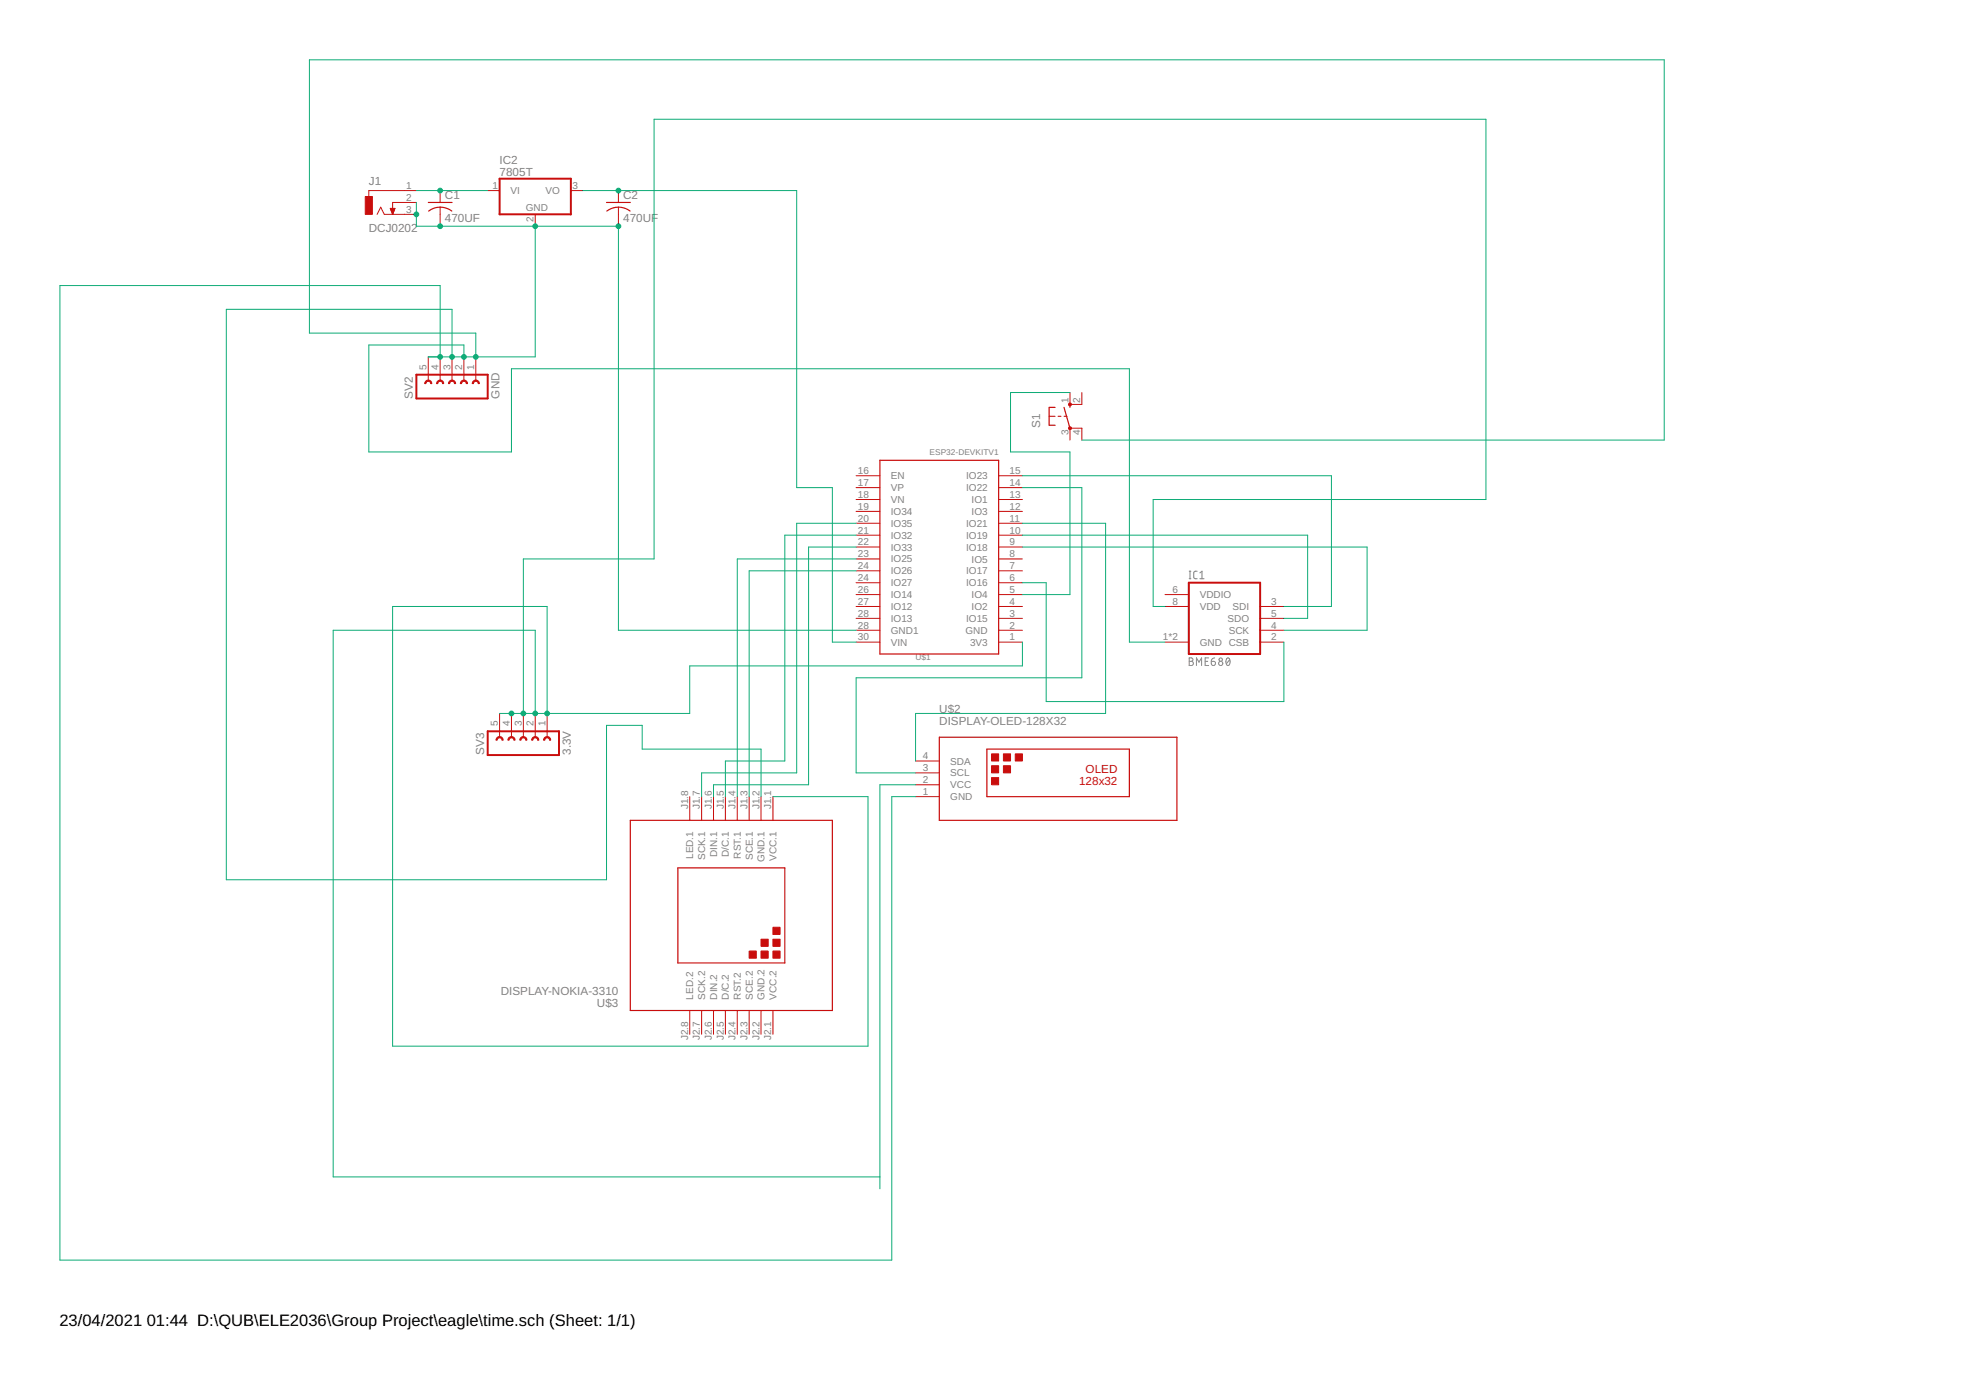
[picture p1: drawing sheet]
<svg xmlns="http://www.w3.org/2000/svg" width="420mm" height="297mm" viewBox="0 0 420 297" stroke-linecap="round" stroke-linejoin="round" font-family="sans-serif">
<g fill="none" stroke="#808080" stroke-width=".21">
<path d="M254.1 123.7h.4M254.1 122.1h.4M254.3 122.1v1.6M255.8 122.1h-.5l-.2 .3v1.1l.2 .2h.5M256.4 123.7h.9M256.4 122.4l.5-.3v1.6M254.1 140.6h.5a.37 .37 0 0 1 .4 .4 .37 .37 0 0 1-.4 .3 .44 .44 0 0 1 .4 .5 .44 .44 0 0 1-.4 .4h-.5zM254.1 141.3h.5M255.7 142.2v-1.6l.5 .9 .6-.9v1.6M257.6 141.3h.5M258.3 140.6h-.7v1.6h.7M258.9 141.3h.5a.45 .45 0 0 1 .4 .5 .45 .45 0 0 1-.5 .4 .45 .45 0 0 1-.4-.4z"/>
<path d="M259.6 140.6l-.6 .3-.1 .4M262.2 140.7l.2-.1a.97 .97 0 0 1 0 1.6 1.02 1.02 0 0 1-.2-1.5zM262.8 140.9l-.7 1"/>
<circle cx="260.9" cy="141.8" r=".45"/>
<circle cx="260.9" cy="141" r=".36"/>
</g>
<g fill="none" stroke="#c90d0c" stroke-width=".25">
<path d="M91.5 43.3h5.1M94.1 44.3l1.5 .3 1 .5M94.1 44.3l-1.6 .3-.9 .5M129.6 43.3h5.1M132.2 44.3l1.5 .3 1 .5M132.2 44.3l-1.1 .1-1.4 .7M188 98.4h25.4v41.4h-25.4zM225.5 87.1h-1.3v3.8h1.3M227.4 87.1l1.3 4.4M228.7 86.4v.7M200.7 157.5h50.8v17.8h-50.8zM134.7 175.3h43.2v40.6h-43.2z"/>
<path d="M210.9 160.1h30.5v10.1h-30.5zM144.9 185.5h22.8v20.3h-22.8z"/>
</g>
<g fill="none" stroke="#c90d0c" stroke-width=".21">
<path d="M80.6 45.8l.8-1.5 .7 1.5h6.9M83.4 44.5h1l-.5 1.3zM83.5 44.6h.9M83.5 44.8h.8M83.5 44.9h.8M83.6 45h.6M83.7 45.1h.5M83.7 45.3h.4M83.7 45.4h.4M83.8 45.5h.2M83.8 45.6h.2M83.9 45.7h.1"/>
<path d="M89 40.7h-10.2v1.3M89 43.3h-5.1v2.5M94.1 40.7v2.6M94.1 44.3v4M104.2 40.7h2.6M114.4 45.8v2.5M122 40.7h2.5M132.2 40.7v2.6M132.2 44.3v4M91.5 76.3v5M94.1 76.3v5M96.6 76.3v5"/>
<path d="M99.1 76.3v5M101.7 76.3v5M224.2 89h1.3M226.1 89h.7M227.4 89h.6M228.7 83.9v2.5h2.5v-2.5M228.7 94v-2.5h2.5v2.5M183 119.4h5M183 116.9h5M183 114.4h5M183 111.8h5M183 109.3h5"/>
<path d="M183 106.7h5M183 104.2h5M183 101.7h5M213.4 119.4h5.1M213.4 116.9h5.1M213.4 114.4h5.1M213.4 111.8h5.1M213.4 109.3h5.1M213.4 106.7h5.1M213.4 104.2h5.1M213.4 101.7h5.1M183 137.2h5"/>
<path d="M183 134.7h5M183 132.1h5M183 129.6h5M183 127.1h5M183 124.5h5M183 122h5M213.4 137.2h5.1M213.4 134.7h5.1M213.4 132.1h5.1M213.4 129.6h5.1M213.4 127.1h5.1M213.4 124.5h5.1"/>
<path d="M213.4 122h5.1M249 137.2h5.1M249 129.6h5.1M249 127.1h5.1M269.3 137.2h5.1M269.3 134.7h5.1M269.3 132.1h5.1M269.3 129.6h5.1M106.8 152.5v5M109.3 152.5v5M111.8 152.5v5M114.4 152.5v5"/>
<path d="M116.9 152.5v5M147.4 170.2v5.1M149.9 170.2v5.1M152.5 170.2v5.1M155 170.2v5.1M157.6 170.2v5.1M160.1 170.2v5.1M162.6 170.2v5.1M165.2 170.2v5.1M195.7 170.2h5M195.7 167.7h5M195.7 162.6h5"/>
<path d="M195.7 165.2h5M147.4 215.9v5.1M149.9 215.9v5.1M152.5 215.9v5.1M155 215.9v5.1M157.6 215.9v5.1M160.1 215.9v5.1M162.6 215.9v5.1M165.2 215.9v5.1"/>
</g>
<g fill="#c90d0c" stroke="#c90d0c" stroke-width=".21">
<path d="M211.9 161.1h1.5v1.5h-1.5z"/>
<path d="M214.4 161.1h1.6v1.5h-1.6z"/>
<path d="M211.9 163.6h1.5v1.6h-1.5z"/>
<path d="M217 161.1h1.5v1.5h-1.5z"/>
<path d="M211.9 166.2h1.5v1.5h-1.5z"/>
<path d="M214.4 163.6h1.6v1.6h-1.6z"/>
<path d="M165.2 203.2h1.5v1.6h-1.5z"/>
<path d="M162.6 203.2h1.6v1.6h-1.6z"/>
<path d="M165.2 200.7h1.5v1.5h-1.5z"/>
<path d="M160.1 203.2h1.5v1.6h-1.5z"/>
<path d="M165.2 198.2h1.5v1.5h-1.5z"/>
<path d="M162.6 200.7h1.6v1.5h-1.6z"/>
<path d="M78.1 42h1.5v3.8h-1.5z"/>
</g>
<path d="M106.8 38.2h15.2v7.6h-15.2zM89 80.1h15.2v5.1h-15.2zM254.1 124.5h15.2v15.3h-15.2zM104.2 156.3h15.3v5.1h-15.3z" fill="none" stroke="#c90d0c" stroke-width=".42"/>
<g fill="#c90d0c" stroke="#c90d0c" stroke-width=".21">
<path d="M96.1 81.4a.76 .76 0 0 1 .8-.1 .76 .76 0 0 1 .5 .7h-.3a.51 .51 0 0 0-.5-.5 .51 .51 0 0 0-.5 .5h-.3z" fill-rule="evenodd"/>
<path d="M98.6 81.4a.76 .76 0 0 1 .8-.1 .76 .76 0 0 1 .5 .7h-.2a.51 .51 0 0 0-.6-.5 .51 .51 0 0 0-.5 .5h-.2z" fill-rule="evenodd"/>
<path d="M101.1 81.4a.76 .76 0 0 1 .9-.1 .76 .76 0 0 1 .4 .7h-.2a.51 .51 0 0 0-.5-.5 .51 .51 0 0 0-.5 .5h-.3z" fill-rule="evenodd"/>
<path d="M91 81.4a.76 .76 0 0 1 .8-.1 .76 .76 0 0 1 .5 .7h-.3a.51 .51 0 0 0-.5-.5 .51 .51 0 0 0-.5 .5h-.2z" fill-rule="evenodd"/>
<path d="M93.5 81.4a.76 .76 0 0 1 .9-.1 .76 .76 0 0 1 .4 .7h-.2a.51 .51 0 0 0-.5-.5 .51 .51 0 0 0-.5 .5h-.3z" fill-rule="evenodd"/>
<path d="M111.3 157.6a.76 .76 0 0 1 .8-.2 .76 .76 0 0 1 .5 .8h-.2a.51 .51 0 0 0-.6-.5 .51 .51 0 0 0-.5 .5h-.2z" fill-rule="evenodd"/>
<path d="M113.8 157.6a.76 .76 0 0 1 .9-.2 .76 .76 0 0 1 .4 .8h-.2a.51 .51 0 0 0-.5-.5 .51 .51 0 0 0-.5 .5h-.3z" fill-rule="evenodd"/>
<path d="M116.4 157.6a.76 .76 0 0 1 .8-.2 .76 .76 0 0 1 .5 .8h-.3a.51 .51 0 0 0-.5-.5 .51 .51 0 0 0-.5 .5h-.2z" fill-rule="evenodd"/>
<path d="M106.2 157.6a.76 .76 0 0 1 .9-.2 .76 .76 0 0 1 .4 .8h-.2a.51 .51 0 0 0-.5-.5 .51 .51 0 0 0-.5 .5h-.3z" fill-rule="evenodd"/>
<path d="M108.8 157.6a.76 .76 0 0 1 .8-.2 .76 .76 0 0 1 .5 .8h-.3a.51 .51 0 0 0-.5-.5 .51 .51 0 0 0-.5 .5h-.3z" fill-rule="evenodd"/>
<circle cx="228.7" cy="91.5" r=".32"/>
<circle cx="228.7" cy="86.4" r=".32"/>
</g>
<g fill="none" stroke="#0dab76" stroke-width=".21">
<path d="M89 43.3v5h43.2v86.4h50.8M89 40.7h15.2M114.4 48.3v28h-22.9M124.5 40.7h45.8v63.5h7.6v33h5.1M94.1 76.3v-15.3h-81.3v208.3h177.8v-99.1h5.1M96.6 76.3v-10.2h-48.2v121.9h81.2v-33h7.6v5.1h25.4v10.1M99.1 76.3v-2.6h-20.3v22.9h30.5v-17.8h132.1v58.4h7.6M101.7 76.3v-5.1h-35.6v-58.4h289.6v81.2h-124.5M228.7 83.9h-12.7v12.7h12.7v30.5h-10.2M183 111.8h-12.7v53.4h-20.4v5M183 116.9h-10.2v50.8h-20.3v2.5M183 114.4h-15.3v48.2h-12.7v7.6"/>
<path d="M183 119.4h-25.4v50.8M218.5 111.8h17.8v40.7h-40.6v10.1M218.5 104.2h12.7v40.6h-48.2v20.4h12.7M218.5 116.9h73.7v17.8h-17.8M218.5 114.4h61v17.7h-5.1M218.5 101.7h66v27.9h-10.1M183 122h-22.9v48.2M218.5 137.2v5.1h-71.1v10.2h-40.6M218.5 124.5h5.1v25.4h50.8v-12.7M249 129.6h-2.6v-22.9h71.2v-81.2h-177.8v93.9h-28v33.1M114.4 152.5v-17.8h-43.2v116.8h116.8M116.9 152.5v-22.9h-33v94h101.6v-53.4h-20.3"/>
<path d="M195.7 167.7h-7.7v86.3"/>
</g>
<g fill="#0dab76" stroke="#0dab76" stroke-width=".21">
<circle cx="94.1" cy="40.7" r=".51"/>
<circle cx="132.2" cy="40.7" r=".51"/>
<circle cx="116.9" cy="152.5" r=".51"/>
<circle cx="114.4" cy="152.5" r=".51"/>
<circle cx="111.8" cy="152.5" r=".51"/>
<circle cx="109.3" cy="152.5" r=".51"/>
<circle cx="114.4" cy="48.3" r=".51"/>
<circle cx="94.1" cy="48.3" r=".51"/>
<circle cx="89" cy="45.8" r=".51"/>
<circle cx="132.2" cy="48.3" r=".51"/>
<circle cx="101.7" cy="76.3" r=".51"/>
<circle cx="99.1" cy="76.3" r=".51"/>
<circle cx="96.6" cy="76.3" r=".51"/>
<circle cx="94.1" cy="76.3" r=".51"/>
</g>
<g font-size="3.5">
<text x="12.7" y="283.3">23/04/2021</text>
<text x="31.4" y="283.3">01:44 D:\QUB\ELE2036\Group Project\eagle\time.sch (Sheet: 1/1)</text>
</g>
<g font-size="2.5" fill="#808080">
<text x="106.8" y="35">IC2</text>
<text x="78.8" y="39.4">J1</text>
<text x="106.8" y="37.5">7805T</text>
<text x="95.1" y="47.4">470UF</text>
<text x="95.1" y="42.6">C1</text>
<text x="133.2" y="47.4">470UF</text>
<text x="133.2" y="42.6">C2</text>
<text x="78.8" y="49.6">DCJ0202</text>
<text x="88.2" y="85.2" transform="rotate(-90 88.2 85.2)">SV2</text>
<text x="106.8" y="85.2" transform="rotate(-90 106.8 85.2)">GND</text>
<text x="222.3" y="91.5" transform="rotate(-90 222.3 91.5)">S1</text>
<text x="200.7" y="155">DISPLAY-OLED-128X32</text>
<text x="200.7" y="152.5">U$2</text>
<text x="103.5" y="161.3" transform="rotate(-90 103.5 161.3)">SV3</text>
<text x="122" y="161.3" transform="rotate(-90 122 161.3)">3.3V</text>
<text x="107" y="212.6">DISPLAY-NOKIA-3310</text>
<text x="127.6" y="215.2">U$3</text>
</g>
<g font-size="2.5" fill="#c90d0c">
<text x="230.6" y="167.7">128x32</text>
<text x="232" y="165.2">OLED</text>
</g>
<g font-size="2.1" fill="#808080">
<text x="86.8" y="40.4">1</text>
<text x="105.2" y="40.4">1</text>
<text x="109.1" y="41.5">VI</text>
<text x="116.6" y="41.5">VO</text>
<text x="122.4" y="40.4">3</text>
<text x="86.8" y="42.9">2</text>
<text x="86.8" y="45.4">3</text>
<text x="112.4" y="45">GND</text>
<text x="114" y="47.3" transform="rotate(-90 114 47.3)">2</text>
<text x="91.2" y="79" transform="rotate(-90 91.2 79)">5</text>
<text x="93.7" y="79" transform="rotate(-90 93.7 79)">4</text>
<text x="96.3" y="79" transform="rotate(-90 96.3 79)">3</text>
<text x="98.8" y="79" transform="rotate(-90 98.8 79)">2</text>
<text x="101.3" y="79" transform="rotate(-90 101.3 79)">1</text>
<text x="228.3" y="86.1" transform="rotate(-90 228.3 86.1)">1</text>
<text x="230.9" y="86.1" transform="rotate(-90 230.9 86.1)">2</text>
<text x="228.3" y="93" transform="rotate(-90 228.3 93)">3</text>
<text x="230.9" y="93" transform="rotate(-90 230.9 93)">4</text>
<text x="183.3" y="101.3">16</text>
<text x="215.8" y="101.3">15</text>
<text x="183.3" y="103.8">17</text>
<text x="183.3" y="106.4">18</text>
<text x="190.4" y="102.4">EN</text>
<text x="190.4" y="105">VP</text>
<text x="190.4" y="107.5">VN</text>
<text x="206.5" y="105">IO22</text>
<text x="206.5" y="102.4">IO23</text>
<text x="207.6" y="107.5">IO1</text>
<text x="215.8" y="106.4">13</text>
<text x="215.8" y="103.8">14</text>
<text x="183.3" y="108.9">19</text>
<text x="183.3" y="111.5">20</text>
<text x="190.4" y="110">IO34</text>
<text x="190.4" y="112.6">IO35</text>
<text x="206.5" y="112.6">IO21</text>
<text x="207.6" y="110">IO3</text>
<text x="215.8" y="111.5">11</text>
<text x="215.8" y="108.9">12</text>
<text x="183.3" y="114">21</text>
<text x="183.3" y="116.5">22</text>
<text x="183.3" y="119.1">23</text>
<text x="190.4" y="115.1">IO32</text>
<text x="190.4" y="117.7">IO33</text>
<text x="206.5" y="117.7">IO18</text>
<text x="206.5" y="115.1">IO19</text>
<text x="215.8" y="119.1">8</text>
<text x="215.8" y="116.5">9</text>
<text x="215.8" y="114">10</text>
<text x="183.3" y="121.6">24</text>
<text x="183.3" y="124.2">24</text>
<text x="190.4" y="120.2">IO25</text>
<text x="190.4" y="122.7">IO26</text>
<text x="190.4" y="125.3">IO27</text>
<text x="206.5" y="125.3">IO16</text>
<text x="206.5" y="122.7">IO17</text>
<text x="207.6" y="120.2">IO5</text>
<text x="215.8" y="124.2">6</text>
<text x="215.8" y="121.6">7</text>
<text x="183.3" y="126.7">26</text>
<text x="183.3" y="129.2">27</text>
<text x="183.3" y="131.8">28</text>
<text x="190.4" y="127.8">IO14</text>
<text x="190.4" y="130.4">IO12</text>
<text x="207.6" y="130.4">IO2</text>
<text x="207.6" y="127.8">IO4</text>
<text x="215.8" y="131.8">3</text>
<text x="215.8" y="129.2">4</text>
<text x="215.8" y="126.7">5</text>
<text x="250.5" y="129.2">8</text>
<text x="250.5" y="126.7">6</text>
<text x="256.4" y="130.4">VDD</text>
<text x="256.4" y="127.8">VDDIO</text>
<text x="263.4" y="130.4">SDI</text>
<text x="271.6" y="129.2">3</text>
<text x="271.6" y="131.8">5</text>
<text x="183.3" y="134.3">28</text>
<text x="183.3" y="136.9">30</text>
<text x="190.4" y="132.9">IO13</text>
<text x="190.4" y="135.4">GND1</text>
<text x="190.4" y="138">VIN</text>
<text x="206.3" y="135.4">GND</text>
<text x="206.5" y="132.9">IO15</text>
<text x="207.3" y="138">3V3</text>
<text x="215.8" y="136.9">1</text>
<text x="215.8" y="134.3">2</text>
<text x="248.5" y="136.9">1*2</text>
<text x="256.4" y="138">GND CSB</text>
<text x="262.3" y="132.9">SDO</text>
<text x="262.6" y="135.4">SCK</text>
<text x="271.6" y="136.9">2</text>
<text x="271.6" y="134.3">4</text>
<text x="106.4" y="155.2" transform="rotate(-90 106.4 155.2)">5</text>
<text x="109" y="155.2" transform="rotate(-90 109 155.2)">4</text>
<text x="111.5" y="155.2" transform="rotate(-90 111.5 155.2)">3</text>
<text x="114" y="155.2" transform="rotate(-90 114 155.2)">2</text>
<text x="116.6" y="155.2" transform="rotate(-90 116.6 155.2)">1</text>
<text x="197.2" y="167.3">2</text>
<text x="197.2" y="162.3">4</text>
<text x="197.2" y="164.8">3</text>
<text x="203.1" y="163.4">SDA</text>
<text x="203.1" y="165.9">SCL</text>
<text x="147" y="173" transform="rotate(-90 147 173)">J1.8</text>
<text x="149.6" y="173" transform="rotate(-90 149.6 173)">J1.7</text>
<text x="152.1" y="173" transform="rotate(-90 152.1 173)">J1.6</text>
<text x="154.7" y="173" transform="rotate(-90 154.7 173)">J1.5</text>
<text x="157.2" y="173" transform="rotate(-90 157.2 173)">J1.4</text>
<text x="159.7" y="173" transform="rotate(-90 159.7 173)">J1.3</text>
<text x="162.3" y="173" transform="rotate(-90 162.3 173)">J1.2</text>
<text x="164.8" y="173" transform="rotate(-90 164.8 173)">J1.1</text>
<text x="197.2" y="169.9">1</text>
<text x="203.1" y="171">GND</text>
<text x="203.1" y="168.5">VCC</text>
<text x="148.2" y="183.6" transform="rotate(-90 148.2 183.6)">LED.1</text>
<text x="150.7" y="183.8" transform="rotate(-90 150.7 183.8)">SCK.1</text>
<text x="153.2" y="183.1" transform="rotate(-90 153.2 183.1)">DIN.1</text>
<text x="155.8" y="183.1" transform="rotate(-90 155.8 183.1)">D/C.1</text>
<text x="158.3" y="183.5" transform="rotate(-90 158.3 183.5)">RST.1</text>
<text x="160.9" y="183.8" transform="rotate(-90 160.9 183.8)">SCE.1</text>
<text x="163.4" y="184.2" transform="rotate(-90 163.4 184.2)">GND.1</text>
<text x="165.9" y="183.9" transform="rotate(-90 165.9 183.9)">VCC.1</text>
<text x="148.2" y="213.6" transform="rotate(-90 148.2 213.6)">LED.2</text>
<text x="150.7" y="213.6" transform="rotate(-90 150.7 213.6)">SCK.2</text>
<text x="153.2" y="213.6" transform="rotate(-90 153.2 213.6)">DIN.2</text>
<text x="155.8" y="213.6" transform="rotate(-90 155.8 213.6)">D/C.2</text>
<text x="158.3" y="213.6" transform="rotate(-90 158.3 213.6)">RST.2</text>
<text x="160.9" y="213.6" transform="rotate(-90 160.9 213.6)">SCE.2</text>
<text x="163.4" y="213.6" transform="rotate(-90 163.4 213.6)">GND.2</text>
<text x="165.9" y="213.6" transform="rotate(-90 165.9 213.6)">VCC.2</text>
<text x="147" y="222.3" transform="rotate(-90 147 222.3)">J2.8</text>
<text x="149.6" y="222.3" transform="rotate(-90 149.6 222.3)">J2.7</text>
<text x="152.1" y="222.3" transform="rotate(-90 152.1 222.3)">J2.6</text>
<text x="154.7" y="222.3" transform="rotate(-90 154.7 222.3)">J2.5</text>
<text x="157.2" y="222.3" transform="rotate(-90 157.2 222.3)">J2.4</text>
<text x="159.7" y="222.3" transform="rotate(-90 159.7 222.3)">J2.3</text>
<text x="162.3" y="222.3" transform="rotate(-90 162.3 222.3)">J2.2</text>
<text x="164.8" y="222.3" transform="rotate(-90 164.8 222.3)">J2.1</text>
</g>
<g font-size="1.8" fill="#808080">
<text x="198.7" y="97.2">ESP32-DEVKITV1</text>
<text x="195.7" y="141">U$1</text>
</g>
</svg>
